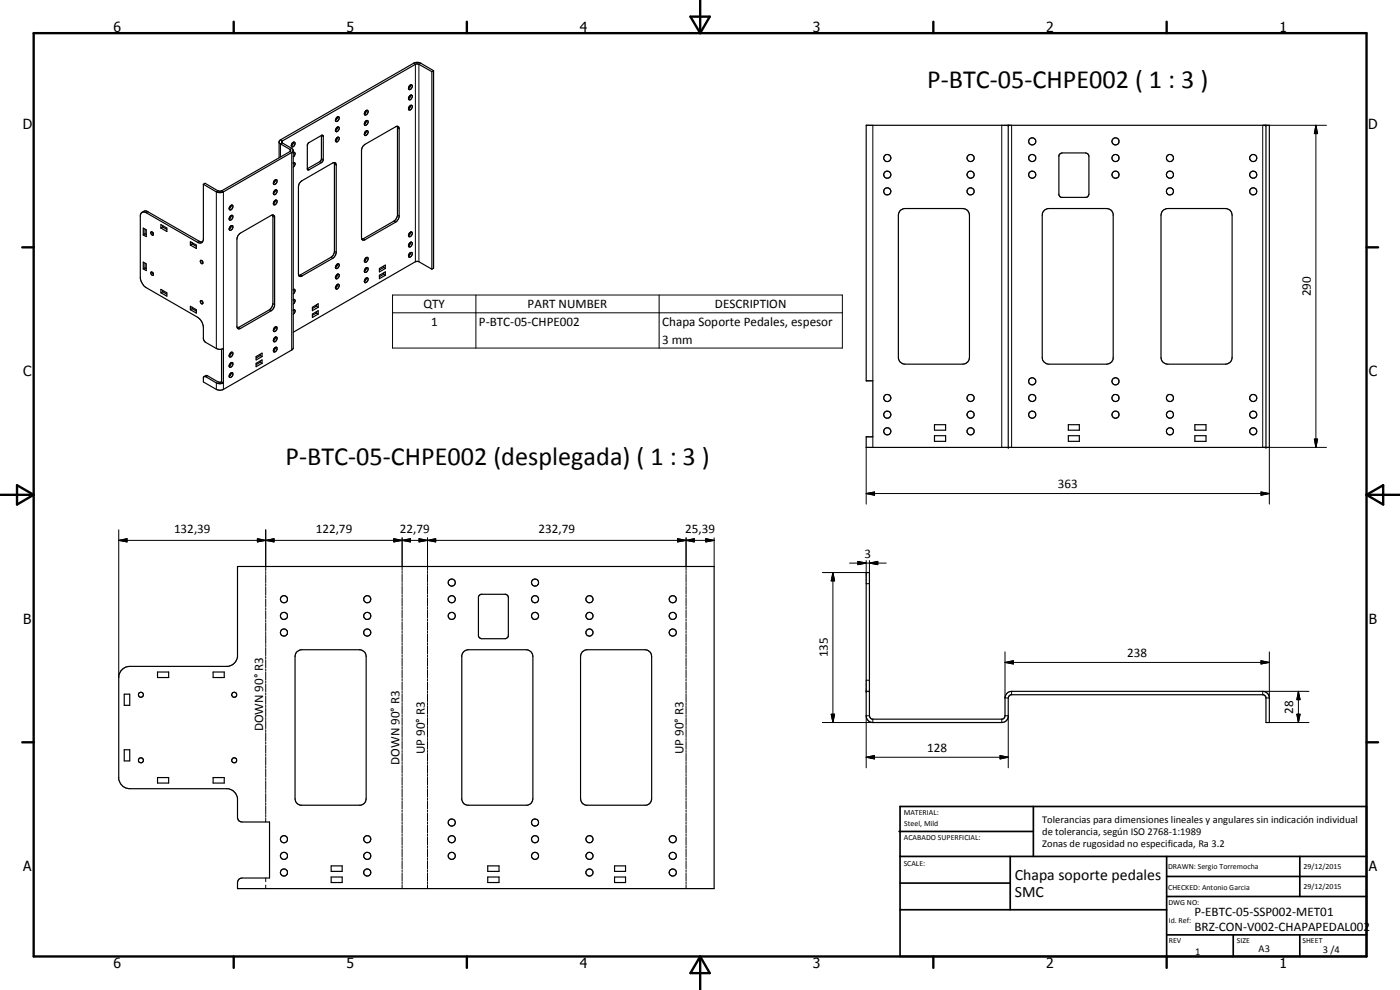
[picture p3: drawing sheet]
<svg xmlns="http://www.w3.org/2000/svg" width="420mm" height="297mm" viewBox="0 0 420 297" stroke-linecap="round" stroke-linejoin="round" font-family="sans-serif">
<g fill="none" stroke="#000" stroke-width=".35">
<path d="M101 38.4l.1-.2a.46 .46 0 0 1 .7 .1 .46 .46 0 0 1-.1 .6l-.4 .5a.49 .49 0 0 1-.7-.2 .49 .49 0 0 1 .3-.7zM101.3 38.1l-.1 .6-.5 .5M101.3 35.1a.47 .47 0 0 1 .5 .2 .47 .47 0 0 1-.1 .6l-.6 .5h-.2l-.2-.3M101.3 35.1l-.1 .5-.5 .5M101.3 35.1l-.6 1M109.6 36.4a.49 .49 0 0 1 .8-.2 .49 .49 0 0 1 0 .8l-.5 .5a.49 .49 0 0 1-.6-.2 .49 .49 0 0 1 .2-.7zM109.6 39.5a.49 .49 0 0 1 .8-.2 .49 .49 0 0 1 0 .8 .52 .52 0 0 1-.5 .5 .52 .52 0 0 1-.6-.3zM109.9 33.1l-.6 1M109.9 33.1a.53 .53 0 0 1 .7 .4 .53 .53 0 0 1-.4 .7 .45 .45 0 0 1-.4 .4 .45 .45 0 0 1-.5-.5M109.9 33.1l-.2 .7-.4 .4M109.9 36.2l-.3 .8-.3 .3M109.9 39.3l-.6 1"/>
<path d="M119.2 37.9v27.1l-1 1.3-9.6 5.5M122.9 25.7a.49 .49 0 0 1 .7-.1 .49 .49 0 0 1 0 .7l-.4 .5a.42 .42 0 0 1-.6-.1 .42 .42 0 0 1 .1-.6zM122.9 31.9l.3-.3a.47 .47 0 0 1 .6 .3 .47 .47 0 0 1-.2 .6l-.4 .4a.5 .5 0 0 1-.6-.2 .5 .5 0 0 1 .2-.7zM123.2 28.6a.52 .52 0 0 1 .6 .4 .52 .52 0 0 1-.3 .6 .45 .45 0 0 1-.5 .4 .45 .45 0 0 1-.4-.4M123.2 25.5l-.1 .5-.5 .5M123.2 28.6l-.1 .5-.5 .5M123.2 31.6l-.1 .5-.5 .6M123.2 28.6l-.4 .4-.2 .6M129.6 21.5l-4.1-2.3h-.7l-40.3 23.3 .1 .3 3.1 1.9 .3 .4M129.6 21.5v59.3M130.1 21.2v59.3l-.5 .3M130.1 21.2l-4.1-2.4h-1.6l-40.2 23.2-.4 .4v4.9"/>
<path d="M130.1 21.2l-.5 .3M260 37.6h120.9v96.6h-120.9v-3.1h1.9v-16.8h-1.9zM302.6 37.6v96.6M379.9 37.6v96.6M61 55.3v16.6a1.09 1.09 0 0 1-1.7 .8l-15.4-8.9a1.08 1.08 0 0 0-1.8 .8v19a4.5 4.5 0 0 0 1.8 2.7l15.4 8.9a4.1 4.1 0 0 1 1.7 2.7v3.8l.4 .8 4 2.3h.9l.7-.2v10.3M82.3 54.2l.6-.3a.93 .93 0 0 1-.6 1.5 .71 .71 0 0 1 0-1.2zM82.6 57l.2-.1a.81 .81 0 0 1 .2 1 .81 .81 0 0 1-.8 .5l-.2-.4M82.6 54l-.2 .7-.4 .3M82.6 57l-.2 .7-.4 .3M82.6 57l-.4 .4-.2 .6M83.8 42.8l3.4 2.1v.4l-20.7 12h-1.1l-3.9-2.3-.5 .3M87.7 42.9l.3-.2a.47 .47 0 0 1 .6 .2 .47 .47 0 0 1-.2 .6l-.4 .5a.42 .42 0 0 1-.6-.1 .42 .42 0 0 1 .1-.6z"/>
<path d="M88 45.1l-.5 .7-20.7 11.9-1.1 .1-.8-.2-3.9-2.3M88 45.1v59.5l-.5 .4-20.9 12-1.7-.2-3.9-2.2v-1.3l.3-.4 .5 .1 3.6 2.1 1.6-.2M88 45.8l.4-.1 .1 .3-.2 .9-.3 .2M88 48.9l.3-.1a.85 .85 0 0 1-.3 1.4M88 42.7l-.1 .5-.5 .5M88 45.9v.2M88 48.9v.2M90.2 54.5l9.7-5.6a.65 .65 0 0 1 .7-.1 .65 .65 0 0 1 .3 .7v26.2a2.43 2.43 0 0 1-1 1.8l-9.4 5.4-.8-.1-.1-.6v-26.2l.1-.8zM92.5 43l4.1-2.4 .3 .1v7.5l-.4 .6-4 2.2-.3-.2v-7.3zM96.5 40.6l-.1 7.3-.4 .6-3.8 2.1M100.3 48.8v27.1l-.8 1.2-9.8 5.6M101.3 41.2l-.3 .8-.3 .2"/>
<path d="M101.3 41.2a.52 .52 0 0 1 .6 .4 .52 .52 0 0 1-.4 .6 .45 .45 0 0 1-.4 .4 .45 .45 0 0 1-.4-.4M101.3 41.2l-.6 1M109 43.9l.5-.6 9.3-5.3 .5-.1 .3 .2 .2 .3-.1 26.9-.9 1.3-9.3 5.3a.64 .64 0 0 1-.7 .1 .64 .64 0 0 1-.3-.7v-26.2zM318 46.3l.8-.4h7l.7 .4 .3 .6v11.4l-.4 .8-.4 .1h-7.5l-.6-.5-.1-12zM42.6 63.7l.9-.4 .7 .1 15.8 9.1 .7 .1M43 78.7l.9 .5v2l-.9-.5zM43 68.5l.9 .5v2l-.9-.5zM43.5 68.7v1.4M43.5 79v1.4M43.5 70.1l.4 .3M43.5 70.1l-.5 .4M45.8 69.7l.2 .4v.4a.62 .62 0 0 1-.6-.3 .62 .62 0 0 1 0-.6l.6 .5"/>
<path d="M48.3 67.4l1.8 1v1.1l-1.8-1.1zM48.8 67.7v.4M48.8 68.1l1.3 .7M48.8 68.1l-.5 .3M57.1 72.5l1.8 1v1l-1.8-1zM57.7 72.8v.4M57.7 73.2l1.2 .7M57.7 73.2l-.6 .3M60.2 78.1a.54 .54 0 0 1 .6 .4 .54 .54 0 0 1-.2 .6l-.4-.4zM60.7 78.3l.2 .3M69.1 61.8l.4-.3a.81 .81 0 0 1 .3 .9 .81 .81 0 0 1-.9 .5l-.1-.5zM69.1 64.9l.4-.3a.77 .77 0 0 1 .3 1 .77 .77 0 0 1-.9 .4l-.1-.6z"/>
<path d="M69.1 67.9l.6-.2a.91 .91 0 0 1-.6 1.4l-.3-.2zM69.4 61.6l-.2 .7-.4 .3M69.4 64.6l-.6 1.1M69.4 67.7l-.6 1M72 70.1l9.4-5.5 .5-.1 .4 .3v27.1l-.9 1.4-9.2 5.3a.66 .66 0 0 1-.8 0 .66 .66 0 0 1-.3-.7v-26.1l.2-.8zM81.8 64.5v27.1l-1 1.4-9.6 5.4M82.3 60.3l.5-.3a.77 .77 0 0 1 .2 1 .77 .77 0 0 1-.9 .4zM82.6 60.1l-.3 .8-.3 .2M101 79.4a.49 .49 0 0 1 .8-.1 .49 .49 0 0 1-.1 .8l-.3 .3a.44 .44 0 0 1-.7 .1 .44 .44 0 0 1 .1-.7zM101.3 79.2l-.1 .5-.5 .6M109.6 77.5a.49 .49 0 0 1 .8-.2 .49 .49 0 0 1 0 .8 .52 .52 0 0 1-.5 .5 .52 .52 0 0 1-.6-.3zM109.9 77.3l-.2 .7-.4 .3"/>
<path d="M115.1 79.9v.4M122.9 76a.49 .49 0 0 1 .8-.2 .49 .49 0 0 1-.1 .8l-.7 .6a.68 .68 0 0 1 0-1.2zM122.9 72.9l.3-.2a.52 .52 0 0 1 .6 .4 .52 .52 0 0 1-.3 .6l-.6 .4a.71 .71 0 0 1 0-1.2zM123.2 69.6a.47 .47 0 0 1 .6 .3 .47 .47 0 0 1-.2 .6l-.5 .5h-.3l-.2-.3M123.2 75.8l-.1 .5-.5 .5M123.2 69.6l-.1 .5-.5 .6M123.2 72.7l-.1 .5-.5 .5M123.2 69.6l-.4 .5-.2 .6M270.1 63.3l.8-.6 .7-.1h17.4a2 2 0 0 1 1.9 2v42.6a2 2 0 0 1-1.9 2.1h-17.4a2.09 2.09 0 0 1-2-2.1v-42.6zM313.3 63.3l.8-.6 .7-.1h17.6a1.91 1.91 0 0 1 1.7 1.7l-.1 43.6-.9 1.1-1 .3h-17.3a2 2 0 0 1-2-2.1v-42.6l.1-.7zM348.9 63.3l.9-.6 .6-.1h17.4a1.94 1.94 0 0 1 2 2v42.6a2 2 0 0 1-2 2.1h-17.4a2.09 2.09 0 0 1-2-2.1v-42.6zM43.5 80.4l.4 .2"/>
<path d="M43.5 80.4l-.5 .3M45.9 81.9l.1 .7a.62 .62 0 0 1-.6-.3 .62 .62 0 0 1 0-.7l.4 .1 .2 .4M48.3 86.8l1.8 1v1.1l-1.8-1.1zM48.8 87.1v.4M48.8 87.5l1.3 .8M48.8 87.5l-.5 .3M57.1 91.9l1.8 1v1l-1.8-1zM57.7 92.2v.4M57.7 92.6l1.2 .7M57.7 92.6l-.6 .3M60.6 90.3l-.3-.1a.64 .64 0 0 0 .4 1l.2-.5M60.6 90.3l.3 .4"/>
<path d="M60.7 90.3l.2 .4M82.6 98.1l-.2 .7-.4 .3M82.6 98.1l.2-.1a.77 .77 0 0 1 .2 1 .77 .77 0 0 1-.9 .4l-.1-.3M82.6 98.1l-.4 .4-.2 .6M88 89.9l.3-.1a.85 .85 0 0 1-.3 1.4M88 86.9l.3-.1a.85 .85 0 0 1-.3 1.4M88 93l.1-.1a.72 .72 0 0 1 .4 .7 .72 .72 0 0 1-.5 .7M88 90v.2M88 87v.1M88 93.1v.2M93.8 92.2l1.7-1.1v1.1l-1.7 1zM93.8 94.2l1.7-1v1l-1.7 1z"/>
<path d="M95 91.4v.5M95 93.5v.4M95 91.9l.5 .3M95 91.9l-1.2 .7M95 93.9l.5 .3M95 93.9l-1.2 .7M101.3 85.3l-.6 1.1M101.3 85.3a.52 .52 0 0 1 .6 .4 .52 .52 0 0 1-.4 .7 .45 .45 0 0 1-.4 .4 .45 .45 0 0 1-.4-.4M101.3 82.3l.1-.1a.76 .76 0 0 1 .3 1 .76 .76 0 0 1-.9 .4l-.1-.3M101.3 85.3l-.1 .6-.5 .5M101.3 82.3l-.1 .5-.5 .5M101.3 82.3l-.6 1"/>
<path d="M109.6 80.6a.5 .5 0 0 1 .8-.2 .5 .5 0 0 1 0 .8l-.3 .3a.46 .46 0 0 1-.7 .1 .46 .46 0 0 1 0-.7zM109.6 83.7a.49 .49 0 0 1 .8-.2 .49 .49 0 0 1 0 .7 .52 .52 0 0 1-.5 .6 .52 .52 0 0 1-.6-.4zM109.9 80.3l-.3 .9-.3 .2M109.9 83.4l-.6 1.1M113.9 80.6l1.7-1.1v1.1l-1.7 1zM113.9 82.6l1.7-1v1l-1.7 1zM115.1 81.9v.4M115.1 80.3l.5 .3M115.1 80.3l-1.2 .7M115.1 82.3l.5 .3M115.1 82.3l-1.2 .7M129.6 80.8l-3.9-2.3h-1l-36.7 21.2"/>
<path d="M61.2 113l.8-.4 3.4 2h1.1M66.5 114.6l.5 .3M66.5 104.8v9.8M69.1 112.1l.6-.3a.93 .93 0 0 1-.6 1.5l-.3-.3zM69.1 106l.4-.3a.8 .8 0 0 1 .4 .8 .8 .8 0 0 1-.7 .6l-.4-.2zM69.2 108.9l.3-.1a.79 .79 0 0 1 .3 .8 .79 .79 0 0 1-.7 .6 .77 .77 0 0 1 .1-1.3zM69.4 111.9l-.2 .7-.4 .3M69.4 105.7l-.2 .7-.4 .4M69.4 108.8l-.6 1.1M76.9 107l1.7-1v1l-1.7 1zM76.9 109l1.7-1v1l-1.7 1zM78.1 108.7l-1.2 .7"/>
<path d="M78.1 108.7l.5 .3M78.1 106.3v.4M78.1 108.3v.4M78.1 106.7l-1.2 .7M78.1 106.7l.5 .3M82.3 101.4l.3-.3 .4 .1a.95 .95 0 0 1-.8 1.3l-.2-.3zM82.3 104.5l.5-.3a.79 .79 0 0 1 .3 .9 .79 .79 0 0 1-.8 .5 .68 .68 0 0 1 0-1.1zM82.6 101.1l-.2 .8-.4 .3M82.6 104.2l-.3 .9-.3 .2M280.4 127.4h3.4v1.7h-3.4zM280.4 130.7h3.4v1.7h-3.4zM320.6 127.4h3.3v1.7h-3.3z"/>
<path d="M320.6 130.7h3.3v1.7h-3.3zM358.6 127.4h3.3v1.7h-3.3zM358.6 130.7h3.3v1.7h-3.3zM143.8 178.7l.5-.4h7.5l.7 .6 .1 11.9-.6 .7-7.4 .1-.8-.3-.2-.5v-11.7zM260 171.8h.9v43l.4 .8 .4 .2h39.1l.6-.4 .2-.6v-5.4a2 2 0 0 1 2-2h75.4a2 2 0 0 1 1.9 2v7.4h-1v-7.6l-.7-.8h-75.8l-.4 .3-.4 .7v5.7a1.98 1.98 0 0 1-2 1.7h-38.7a2 2 0 0 1-1.9-2zM89 195.7l.9-.6 .6-.2h17.4a2.09 2.09 0 0 1 2 2.1v42.6l-.3 1-.4 .6-1 .4h-18l-1.2-.7-.5-1.3v-42.6zM139.1 195.7l.8-.6 .7-.2h17.3a2.09 2.09 0 0 1 2 2.1l-.1 43.3-.6 .9-.9 .4h-18.1l-.9-.4-.7-1.3v-43.3zM174.7 195.7l.8-.6 .7-.2h17.4a2 2 0 0 1 2 2.1v42.6a1.98 1.98 0 0 1-1.7 2h-18a1.98 1.98 0 0 1-1.7-2v-42.6zM36.3 201.3l1.4-1.1 1.2-.3h29.5a3.4 3.4 0 0 0 2.9-2.8v-27.1h143v96.6h-143v-1.8a1.3 1.3 0 0 1 1.3-1.4h8.3v-16.8h-8.3a1.3 1.3 0 0 1-1.3-1.3v-5.8a3.4 3.4 0 0 0-2.9-2.9h-29.5a3.3 3.3 0 0 1-3.3-2.9v-30.8zM37.3 208.3h1.6v3.3h-1.6zM47.3 201.6h3.3v1.7h-3.3zM64 201.6h3.3v1.7h-3.3z"/>
<path d="M260 207.4h.9M37.3 225h1.6v3.3h-1.6zM47.3 233.3h3.3v1.6h-3.3zM64 233.3h3.3v1.6h-3.3zM99.4 259.8h3.3v1.7h-3.3zM146.4 259.8h3.4v1.7h-3.4zM184.4 259.8h3.3v1.7h-3.3zM99.4 263.1h3.3v1.7h-3.3zM146.4 263.1h3.4v1.7h-3.4zM184.4 263.1h3.3v1.7h-3.3z"/>
<circle cx="266.3" cy="57.4" r="1.09"/>
<circle cx="266.3" cy="52.4" r="1.08"/>
<circle cx="266.3" cy="47.4" r="1.08"/>
<circle cx="291.3" cy="47.4" r="1.07"/>
<circle cx="291.3" cy="52.4" r="1.06"/>
<circle cx="291.3" cy="57.4" r="1.08"/>
<circle cx="309.8" cy="42.4" r="1.07"/>
<circle cx="309.8" cy="52.4" r="1.08"/>
<circle cx="309.8" cy="47.4" r="1.08"/>
<circle cx="334.8" cy="42.4" r="1.05"/>
<circle cx="334.8" cy="52.4" r="1.07"/>
<circle cx="334.8" cy="47.4" r="1.07"/>
<circle cx="351.1" cy="52.4" r="1.06"/>
<circle cx="351.1" cy="57.4" r="1.06"/>
<circle cx="351.1" cy="47.4" r="1.07"/>
<circle cx="376.1" cy="57.4" r="1.07"/>
<circle cx="376.1" cy="47.4" r="1.07"/>
<circle cx="376.1" cy="52.4" r="1.07"/>
<circle cx="266.3" cy="119.4" r="1.09"/>
<circle cx="291.3" cy="119.4" r="1.07"/>
<circle cx="309.8" cy="114.4" r="1.08"/>
<circle cx="309.8" cy="119.4" r="1.08"/>
<circle cx="334.8" cy="119.4" r="1.06"/>
<circle cx="334.8" cy="114.4" r="1.06"/>
<circle cx="351.1" cy="119.4" r="1.06"/>
<circle cx="376.1" cy="119.4" r="1.07"/>
<circle cx="266.3" cy="124.4" r="1.06"/>
<circle cx="266.3" cy="129.4" r="1.07"/>
<circle cx="291.3" cy="129.4" r="1.07"/>
<circle cx="291.3" cy="124.4" r="1.07"/>
<circle cx="309.8" cy="124.4" r="1.08"/>
<circle cx="334.8" cy="124.4" r="1.06"/>
<circle cx="351.1" cy="124.4" r="1.06"/>
<circle cx="351.1" cy="129.4" r="1.07"/>
<circle cx="376.1" cy="124.4" r="1.07"/>
<circle cx="376.1" cy="129.4" r="1.07"/>
<circle cx="85.2" cy="179.8" r="1.06"/>
<circle cx="110.2" cy="179.8" r="1.07"/>
<circle cx="135.6" cy="174.8" r="1.07"/>
<circle cx="135.6" cy="179.8" r="1.07"/>
<circle cx="160.6" cy="179.8" r="1.06"/>
<circle cx="160.6" cy="174.8" r="1.06"/>
<circle cx="176.9" cy="179.8" r="1.07"/>
<circle cx="201.9" cy="179.8" r="1.07"/>
<circle cx="85.2" cy="184.8" r="1.06"/>
<circle cx="85.2" cy="189.8" r="1.06"/>
<circle cx="110.2" cy="184.8" r="1.07"/>
<circle cx="110.2" cy="189.8" r="1.06"/>
<circle cx="135.6" cy="184.8" r="1.07"/>
<circle cx="160.6" cy="184.8" r="1.06"/>
<circle cx="176.9" cy="189.8" r="1.08"/>
<circle cx="176.9" cy="184.8" r="1.07"/>
<circle cx="201.9" cy="189.8" r="1.08"/>
<circle cx="201.9" cy="184.8" r="1.08"/>
<circle cx="42.3" cy="208.5" r=".76"/>
<circle cx="70.3" cy="208.5" r=".76"/>
<circle cx="42.3" cy="228.1" r=".75"/>
<circle cx="70.3" cy="228.1" r=".77"/>
<circle cx="85.2" cy="251.8" r="1.06"/>
<circle cx="85.2" cy="256.8" r="1.07"/>
<circle cx="110.2" cy="256.8" r="1.07"/>
<circle cx="110.2" cy="251.8" r="1.08"/>
<circle cx="135.6" cy="246.8" r="1.08"/>
<circle cx="135.6" cy="251.8" r="1.07"/>
<circle cx="135.6" cy="256.8" r="1.07"/>
<circle cx="160.6" cy="251.8" r="1.06"/>
<circle cx="160.6" cy="246.8" r="1.05"/>
<circle cx="160.6" cy="256.8" r="1.07"/>
<circle cx="176.9" cy="256.8" r="1.07"/>
<circle cx="176.9" cy="251.8" r="1.06"/>
<circle cx="201.9" cy="251.8" r="1.06"/>
<circle cx="201.9" cy="256.8" r="1.07"/>
<circle cx="85.2" cy="261.8" r="1.06"/>
<circle cx="110.2" cy="261.8" r="1.07"/>
<circle cx="176.9" cy="261.8" r="1.07"/>
<circle cx="201.9" cy="261.8" r="1.07"/>
</g>
<g fill="none" stroke="#000" stroke-width=".3">
<path d="M124.2 19l.5 .3v59.2M126.3 19l-.6 .3v59.2M119.3 38.4l.5 .3M261.9 37.6v76.7M300.6 37.6v96.6M303.6 37.6v96.6M394.9 37.6l.5 2.5h-.9zM394.9 37.6v96.6M398.1 37.6h-19.1v96.6h19.1M65.4 57.3l-.5 .3v47M66.5 57.3l.5 .3v47M84.2 42l.5 .3v.6l-.5 .3v3.9"/>
<path d="M87.5 44.5l-.5 .3v.7l.5 .3v59.2M92.2 50.6l.6 .3M96 48.5l.5 .3M96.5 40.6l.5 .3M96.5 47.6l.5 .3M100.4 49.2l.5 .3M44.4 63.5l-.5 .3M59.8 72.4l-.5 .3M81.9 64.9l.5 .4M99.3 77.2l.6 .3M100.4 75.4l.5 .3M109 71.6l.5 .3"/>
<path d="M118.2 66.3l.6 .3M119.3 64.5l.5 .3M71.7 98.2l.5 .4M80.8 93l.6 .3M81.9 91.1l.5 .3M90.1 82.5l.5 .3M117.8 88.5h135v15.9h-135zM117.8 93.9h135M142.8 88.5v15.9M197.8 88.5v15.9M62.3 112.7l-.5 .3M64.9 114.9v1.9"/>
<path d="M67 114.9v1.9M260 134.2v17.1M261.9 131.1v3.1M380.9 134.2v17.1M394.5 131.7h.9l-.5 2.5zM35.6 159v44.3M79.7 159v12.2M260 148.1l2.5-.5v1zM260 148.1h120.9M378.4 147.6l2.5 .5-2.5 .5zM35.6 162.1l2.5-.5v1zM35.6 162.1h178.7"/>
<path d="M77.2 161.6l2.5 .5-2.5 .5zM79.7 162.1l2.5-.5v1zM79.7 171.5v.6M79.7 172.4v2.4M79.7 175.1v.7M79.7 176.1v2.4M79.7 178.8v.6M79.7 179.7v2.4M118.2 161.6l2.5 .5-2.5 .5zM120.7 162.1l2.5-.5v1zM120.7 161.4v9.8M120.7 171.4v.6"/>
<path d="M120.7 172.3v2.5M120.7 175v.6M120.7 175.9v2.4M120.7 178.6v.6M120.7 179.5v2.4M125.8 161.6l2.5 .5-2.5 .5zM128.3 162.1l2.5-.5v1zM128.3 161.4v9.8M128.3 171.4v.6M128.3 172.3v2.5M128.3 175v.6M128.3 175.9v2.4"/>
<path d="M128.3 178.6v.6M128.3 179.5v2.4M203.4 161.6l2.5 .5-2.5 .5zM205.9 162.1l2.5-.5v1zM205.9 161.4v9.8M205.9 171.4v.6M205.9 172.3v2.5M205.9 175v.6M205.9 175.9v2.4M205.9 178.6v.6M205.9 179.5v2.4M211.8 161.6l2.5 .5-2.5 .5z"/>
<path d="M214.3 161.4v8.6M250 171.8l.5 2.5h-1zM250 171.8v45M255 169h11M257.5 168.4l2.5 .6-2.5 .4zM260 175.1h.9M260 168.2v3.6h-13.2M260.9 169l2.5-.6v1zM260.9 168.2v3.6M79.7 182.4v.6M79.7 183.3v2.5M79.7 186.1v.6"/>
<path d="M79.7 187v2.4M79.7 189.7v.7M79.7 190.6v2.5M79.7 193.4v.6M79.7 194.3v2.4M79.7 197v.7M79.7 198v2.4M120.7 182.2v.6M120.7 183.1v2.4M120.7 185.8v.6M120.7 186.7v2.4M120.7 189.4v.5"/>
<path d="M120.7 190.2v2.5M120.7 192.9v.6M120.7 193.8v2.4M120.7 196.5v.6M120.7 197.4v2.4M128.3 182.2v.6M128.3 183.1v2.4M128.3 185.8v.6M128.3 186.7v2.4M128.3 189.4v.5M128.3 190.2v2.5M128.3 192.9v.6"/>
<path d="M128.3 193.8v2.4M128.3 196.5v.6M128.3 197.4v2.4M205.9 182.2v.6M205.9 183.1v2.4M205.9 185.8v.6M205.9 186.7v2.4M205.9 189.4v.5M205.9 190.2v2.5M205.9 192.9v.6M205.9 193.8v2.4M205.9 196.5v.6"/>
<path d="M205.9 197.4v2.4M301.6 198.8l2.5-.6v1zM301.6 195.6v13.8h1M301.6 198.8h79.3M378.4 198.2l2.5 .6-2.5 .4zM380.9 195.6v13.8h-1M79.7 200.7v.6M79.7 201.6v2.4M79.7 204.3v.6M79.7 205.2v2.5M79.7 208v.6M79.7 208.9v2.4"/>
<path d="M79.7 211.6v.7M79.7 212.6v2.4M79.7 215.3v.6M79.7 216.2v2.4M79.7 218.9v.6M79.7 219.8v2.5M120.7 200.1v.6M120.7 201v2.4M120.7 203.7v.6M120.7 204.6v2.4M120.7 207.3v.6M120.7 208.2v2.3"/>
<path d="M120.7 210.8v.7M120.7 211.7v2.4M120.7 214.4v.6M120.7 215.3v2.4M120.7 218v.6M120.7 218.9v2.4M128.3 200.1v.6M128.3 201v2.4M128.3 203.7v.6M128.3 204.6v2.4M128.3 207.3v.6M128.3 208.2v2.3"/>
<path d="M128.3 210.8v.7M128.3 211.7v2.4M128.3 214.4v.6M128.3 215.3v2.4M128.3 218v.6M128.3 218.9v2.4M205.9 200.1v.6M205.9 201v2.4M205.9 203.7v.6M205.9 204.6v2.4M205.9 207.3v.6M205.9 208.2v2.3"/>
<path d="M205.9 210.8v.7M205.9 211.7v2.4M205.9 214.4v.6M205.9 215.3v2.4M205.9 218v.6M205.9 218.9v2.4M249.5 214.3h1l-.5 2.5zM260 204.1h.9M260.9 214.8h-.9v15.6M261.9 215.8v1h-15.1M300.6 215.8v1M301.6 214.8h1v15.6"/>
<path d="M303.6 207.4v1M380.9 216.8h11.9M389.2 214.3h1l-.5 2.5zM389.7 207.4l.5 2.5h-1zM389.7 207.4v9.4M392.8 207.4h-13.8v1M79.7 222.6v.6M79.7 223.5v2.4M79.7 226.2v.7M79.7 227.2v2.4M79.7 229.9v.6M79.7 230.8v2.4"/>
<path d="M79.7 233.6v.5M79.7 234.4v2.5M79.7 237.2v.6M79.7 238.1v2.4M120.7 221.6v.6M120.7 222.5v2.3M120.7 225.2v.6M120.7 226.1v2.3M120.7 228.7v.6M120.7 229.6v2.4M120.7 232.3v.6M120.7 233.2v2.4"/>
<path d="M120.7 235.9v.6M120.7 236.8v2.4M120.7 239.5v.6M128.3 221.6v.6M128.3 222.5v2.3M128.3 225.2v.6M128.3 226.1v2.3M128.3 228.7v.6M128.3 229.6v2.4M128.3 232.3v.6M128.3 233.2v2.4M128.3 235.9v.6"/>
<path d="M128.3 236.8v2.4M128.3 239.5v.6M205.9 221.6v.6M205.9 222.5v2.3M205.9 225.2v.6M205.9 226.1v2.3M205.9 228.7v.6M205.9 229.6v2.4M205.9 232.3v.6M205.9 233.2v2.4M205.9 235.9v.6M205.9 236.8v2.4"/>
<path d="M205.9 239.5v.6M260 227.2l2.5-.5v1zM260 227.2h42.6M300.1 226.7l2.5 .5-2.5 .5zM79.7 240.8v.7M79.7 241.8v2.4M79.7 244.5v.6M79.7 245.4v1.2M120.7 240.4v2.3M120.7 243.1v.5M120.7 244v2.3M120.7 246.6v.6"/>
<path d="M120.7 247.5v2.4M120.7 250.2v.6M120.7 251.1v2.4M120.7 253.8v.6M120.7 254.7v2.4M120.7 257.4v.6M120.7 258.3v2.3M128.3 240.4v2.3M128.3 243.1v.5M128.3 244v2.3M128.3 246.6v.6M128.3 247.5v2.4"/>
<path d="M128.3 250.2v.6M128.3 251.1v2.4M128.3 253.8v.6M128.3 254.7v2.4M128.3 257.4v.6M128.3 258.3v2.3M205.9 240.4v2.3M205.9 243.1v.5M205.9 244v2.3M205.9 246.6v.6M205.9 247.5v2.4M205.9 250.2v.6"/>
<path d="M205.9 251.1v2.4M205.9 253.8v.6M205.9 254.7v2.4M205.9 257.4v.6M205.9 258.3v2.3M79.7 263.4v1.1M79.7 265.6v1M120.7 261v.5M120.7 261.9v2.3M120.7 264.5v.6M120.7 265.4v1.2M128.3 261v.5"/>
<path d="M128.3 261.9v2.3M128.3 264.5v.6M128.3 265.4v1.2M205.9 261v.5M205.9 261.9v2.3M205.9 264.5v.6M205.9 265.4v1.2"/>
</g>
<g fill="#000">
<circle cx="302.6" cy="37.6" r=".18"/>
<circle cx="379.9" cy="37.6" r=".18"/>
<circle cx="96.5" cy="40.6" r=".18"/>
<circle cx="302.6" cy="134.2" r=".18"/>
<circle cx="379.9" cy="134.2" r=".18"/>
<circle cx="260" cy="207.4" r=".18"/>
<circle cx="260.9" cy="207.4" r=".18"/>
</g>
<g fill="none" stroke="#000" stroke-width=".71">
<path d="M10.1 9.9h400v277.1h-400zM70.1 6.5v3.4M140.1 6.5v3.4M207.2 5h5.8l-2.9 4.9zM210.1 0v9.9M280.1 6.5v3.4M350.1 6.5v3.4M6.7 74.2h3.4M410.1 74.2h3.5M.1 148.5h10M5.1 145.6l5 2.9-5 2.9zM410.1 148.5h10"/>
<path d="M410.1 148.5l5-2.9v5.8zM6.7 222.7h3.4M410.1 222.7h3.5M70.1 287v3.4M140.1 287v3.4M210.1 287v10M210.1 287l2.9 5h-5.8zM280.1 287v3.4M350.1 287v3.4"/>
</g>
<g fill="none" stroke="#000" stroke-width=".51">
<path d="M269.8 249.5h40.3M270.1 242h140v45h-140zM270.1 257h140M303.2 257v16M310.1 242v15M350.1 257v30M390.1 257v12M270.1 265h33.1M270.1 273h80M350.1 269h60M350.1 263h60M350.1 280.5h60"/>
<path d="M370.1 280.5v6.5M390.1 280.5v6.5"/>
</g>
<g fill="#000">
<path d="M394.9 37.6l.5 2.5h-.9zM394.5 131.7h.9l-.5 2.5zM260 148.1l2.5-.5v1zM378.4 147.6l2.5 .5-2.5 .5zM35.6 162.1l2.5-.5v1zM77.2 161.6l2.5 .5-2.5 .5zM79.7 162.1l2.5-.5v1zM118.2 161.6l2.5 .5-2.5 .5zM120.7 162.1l2.5-.5v1zM125.8 161.6l2.5 .5-2.5 .5zM128.3 162.1l2.5-.5v1zM203.4 161.6l2.5 .5-2.5 .5z"/>
<path d="M205.9 162.1l2.5-.5v1zM211.8 161.6l2.5 .5-2.5 .5zM250 171.8l.5 2.5h-1zM257.5 168.4l2.5 .6-2.5 .4zM260.9 169l2.5-.6v1zM301.6 198.8l2.5-.6v1zM378.4 198.2l2.5 .6-2.5 .4zM249.5 214.3h1l-.5 2.5zM389.2 214.3h1l-.5 2.5zM389.7 207.4l.5 2.5h-1zM260 227.2l2.5-.5v1zM300.1 226.7l2.5 .5-2.5 .5z"/>
</g>
<g font-size="7.9">
<text x="278.2" y="26.5">P-BTC-05-CHPE002 ( 1 : 3 )</text>
<text x="85.7" y="139.5">P-BTC-05-CHPE002 (desplegada) ( 1 : 3 )</text>
</g>
<g font-size="4.7">
<text x="304.6" y="263.9">Chapa soporte pedales</text>
<text x="304.6" y="269.3">SMC</text>
</g>
<g font-size="4.2">
<text x="34" y="9.6">6</text>
<text x="104" y="9.6">5</text>
<text x="174" y="9.6">4</text>
<text x="244" y="9.6">3</text>
<text x="314" y="9.6">2</text>
<text x="384" y="9.6">1</text>
<text x="6.8" y="38.7">D</text>
<text x="410.6" y="38.7">D</text>
<text x="7" y="112.9">C</text>
<text x="410.8" y="112.9">C</text>
<text x="7" y="187.1">B</text>
<text x="410.8" y="187.1">B</text>
<text x="7" y="261.4">A</text>
<text x="410.8" y="261.4">A</text>
<text x="34" y="290.4">6</text>
<text x="104" y="290.4">5</text>
<text x="174" y="290.4">4</text>
<text x="244" y="290.4">3</text>
<text x="314" y="290.4">2</text>
<text x="384" y="290.4">1</text>
</g>
<g font-size="3.9">
<text x="393.4" y="88.9" transform="rotate(-90 393.4 88.9)">290</text>
<text x="127.1" y="92.5">QTY</text>
<text x="158.4" y="92.5">PART NUMBER</text>
<text x="214.6" y="92.5">DESCRIPTION</text>
<text x="129.4" y="97.7">1</text>
<text x="143.8" y="97.8">P-BTC-05-CHPE002</text>
<text x="198.7" y="97.9">Chapa Soporte Pedales, espesor</text>
<text x="198.7" y="103.2">3 mm</text>
<text x="317.4" y="146.6">363</text>
<text x="52.2" y="160.1">132,39</text>
<text x="94.8" y="160.1">122,79</text>
<text x="120" y="160.1">22,79</text>
<text x="161.6" y="160.1">232,79</text>
<text x="205.6" y="160.1">25,39</text>
<text x="259.4" y="167.4">3</text>
<text x="248.4" y="197.3" transform="rotate(-90 248.4 197.3)">135</text>
<text x="338.3" y="197.2">238</text>
<text x="388.1" y="214.1" transform="rotate(-90 388.1 214.1)">28</text>
<text x="79" y="219.5" transform="rotate(-90 79 219.5)">DOWN 90° R3</text>
<text x="127.5" y="226.2" transform="rotate(-90 127.5 226.2)">UP 90° R3</text>
<text x="205.1" y="226.2" transform="rotate(-90 205.1 226.2)">UP 90° R3</text>
<text x="278.3" y="225.7">128</text>
<text x="119.9" y="229.5" transform="rotate(-90 119.9 229.5)">DOWN 90° R3</text>
<text x="358.5" y="275">P-EBTC-05-SSP002-MET01</text>
<text x="358.5" y="279.4">BRZ-CON-V002-CHAPAPEDAL002</text>
</g>
<g font-size="3.1">
<text x="312.7" y="246.8">Tolerancias para dimensiones lineales y angulares sin indicación individual</text>
<text x="312.7" y="250.4">de tolerancia, según ISO 2768-1:1989</text>
<text x="312.7" y="254">Zonas de rugosidad no especificada, Ra 3.2</text>
<text x="358.7" y="286.5">1</text>
<text x="377.7" y="285.6">A3</text>
<text x="397" y="285.9">3 /4</text>
</g>
<g font-size="2.4">
<text x="271.2" y="244.4">MATERIAL:</text>
<text x="271.3" y="252">ACABADO SUPERFICIAL:</text>
<text x="271.4" y="247.9">Steel, Mild</text>
<text x="271.2" y="259.7">SCALE:</text>
<text x="350.6" y="260.8">DRAWN: Sergio Torremocha</text>
<text x="391.2" y="260.6">29/12/2015</text>
<text x="350.6" y="267">CHECKED: Antonio Garcia</text>
<text x="391.2" y="266.7">29/12/2015</text>
<text x="350.6" y="271.4">DWG NO:</text>
<text x="350.8" y="276.9">Id. Ref:</text>
<text x="350.8" y="282.8">REV</text>
<text x="371.2" y="282.9">SIZE</text>
<text x="390.9" y="282.9">SHEET</text>
</g>
</svg>
